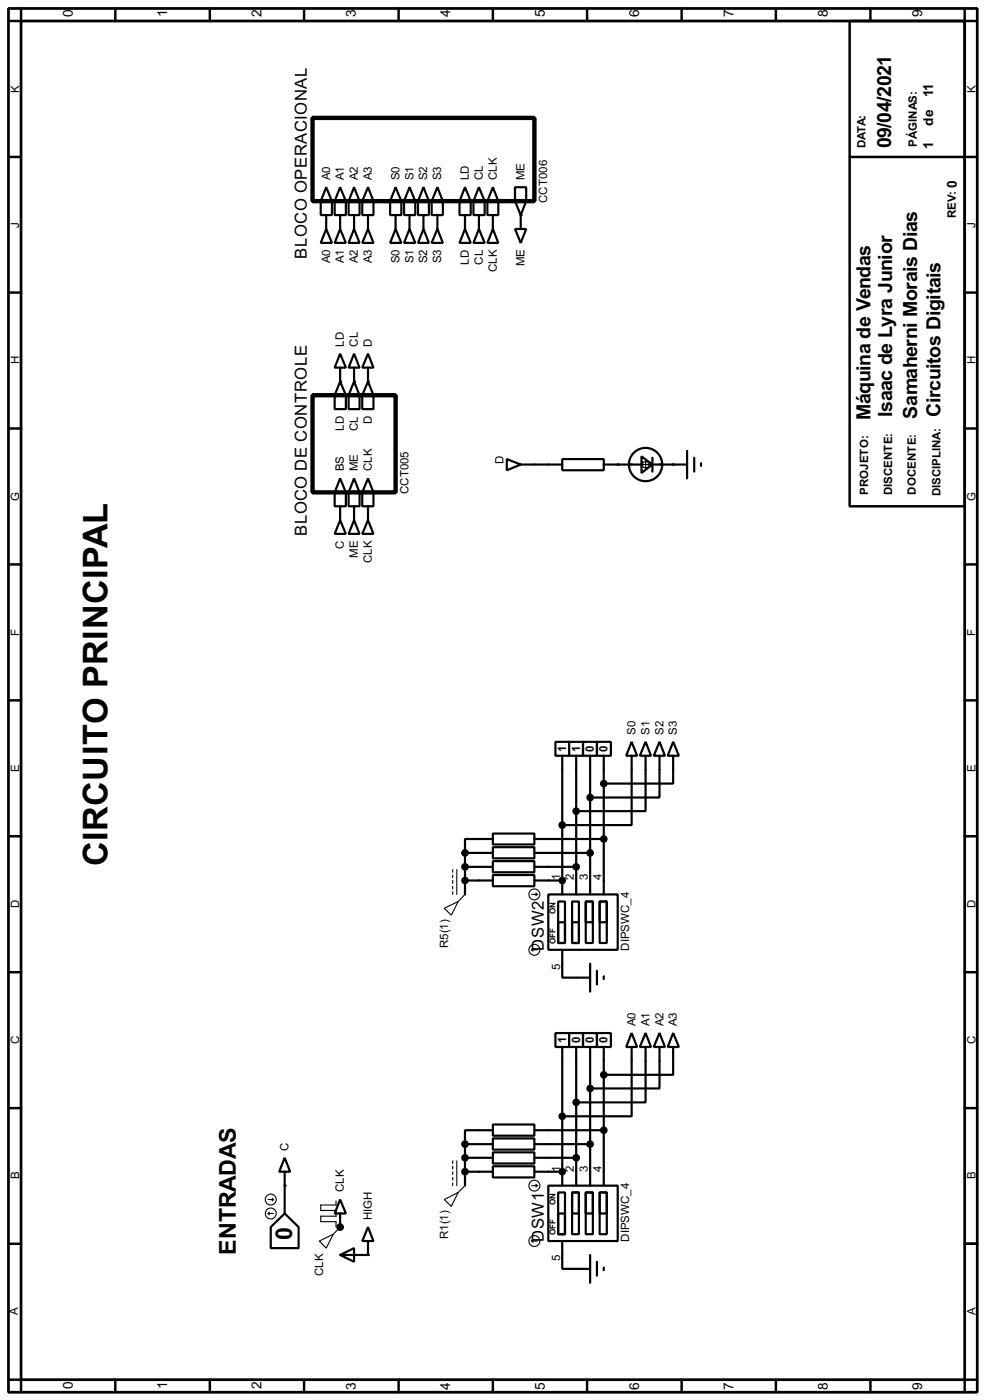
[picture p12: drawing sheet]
<svg xmlns="http://www.w3.org/2000/svg" width="180mm" height="256mm" viewBox="0 0 180 256" stroke-linecap="round" stroke-linejoin="round" font-family="sans-serif">
<path d="M1.5 1.5h177.3v253.5h-177.3zM3.8 3.8h172.7v248.9h-172.7z" fill="none" stroke="#000" stroke-width=".5"/>
<g fill="none" stroke="#000" stroke-width=".45">
<path d="M3.8 1.5v2.3h-2.3M21.1 1.5v2.3M38.4 1.5v2.3M55.6 1.5v2.3M72.9 1.5v2.3M90.2 1.5v2.3M107.4 1.5v2.3M124.7 1.5v2.3M142 1.5v2.3M155.5 3.8h21v88.9h-21zM159.3 1.5v2.3M176.5 1.5v2.3h2.3"/>
<path d="M1.5 28.7h2.3M155.5 28.7h23.3M1.5 53.6h2.3M176.5 53.6h2.3M1.5 78.5h2.3M176.5 78.5h2.3M1.5 103.4h2.3M176.5 103.4h2.3M1.5 128.3h2.3M176.5 128.3h2.3M1.5 153.2h2.3M176.5 153.2h2.3"/>
<path d="M1.5 178.1h2.3M176.5 178.1h2.3M1.5 203h2.3M176.5 203h2.3M1.5 227.8h2.3M176.5 227.8h2.3M1.5 252.7h2.3v2.3M21.1 252.7v2.3M38.4 252.7v2.3M55.6 252.7v2.3M72.9 252.7v2.3M90.2 252.7v2.3"/>
<path d="M107.4 252.7v2.3M124.7 252.7v2.3M142 252.7v2.3M159.3 252.7v2.3M178.8 252.7h-2.3v2.3"/>
</g>
<g fill="#000">
<circle cx="59.7" cy="39.4" r=".2"/>
<circle cx="62.2" cy="39.4" r=".2"/>
<circle cx="64.8" cy="39.4" r=".2"/>
<circle cx="67.3" cy="39.4" r=".2"/>
<circle cx="72.4" cy="39.4" r=".2"/>
<circle cx="74.9" cy="39.4" r=".2"/>
<circle cx="77.5" cy="39.4" r=".2"/>
<circle cx="80" cy="39.4" r=".2"/>
<circle cx="85.1" cy="39.4" r=".2"/>
<circle cx="87.6" cy="39.4" r=".2"/>
<circle cx="90.2" cy="39.4" r=".2"/>
<circle cx="95.3" cy="39.4" r=".2"/>
<circle cx="62.2" cy="69.9" r=".2"/>
<circle cx="64.8" cy="69.9" r=".2"/>
<circle cx="67.3" cy="69.9" r=".2"/>
<circle cx="62.2" cy="92.7" r=".2"/>
<circle cx="64.8" cy="92.7" r=".2"/>
<circle cx="67.3" cy="92.7" r=".2"/>
<circle cx="113" cy="85.1" r=".2"/>
<circle cx="123.2" cy="85.1" r=".2"/>
<circle cx="102.9" cy="161.3" r=".2"/>
<circle cx="52.1" cy="217.2" r=".2"/>
<circle cx="102.9" cy="214.6" r=".2"/>
<circle cx="62.2" cy="224.8" r=".2"/>
<circle cx="67.3" cy="229.9" r=".2"/>
</g>
<g fill="none" stroke="#000" stroke-width=".4">
<path d="M58.7 36.8h2M59.7 34.3l1 2.5v2.6h-2v-2.6zM59.7 39.4v2.5M61.2 36.8h2.1M62.2 34.3l1.1 2.5v2.6h-2.1v-2.6zM62.2 39.4v2.5M63.8 36.8h2M64.8 34.3l1 2.5v2.6h-2v-2.6zM64.8 39.4v2.5M66.3 36.8h2M67.3 34.3l1 2.5v2.6h-2v-2.6zM67.3 39.4v2.5"/>
<path d="M71.4 36.8h2M72.4 34.3l1 2.5v2.6h-2v-2.6zM72.4 39.4v2.5M73.9 36.8h2.1M74.9 34.3l1.1 2.5v2.6h-2.1v-2.6zM74.9 39.4v2.5M76.5 36.8h2M77.5 34.3l1 2.5v2.6h-2v-2.6zM77.5 39.4v2.5M79 36.8h2M80 34.3l1 2.5v2.6h-2v-2.6zM80 39.4v2.5"/>
<path d="M84.1 36.8h2M85.1 34.3l1 2.5v2.6h-2v-2.6zM85.1 39.4v2.5M86.6 36.8h2.1M87.6 34.3l1.1 2.5v2.6h-2.1v-2.6zM87.6 39.4v2.5M89.2 36.8h2M90.2 34.3l1 2.5v2.6h-2v-2.6zM90.2 39.4v2.5M94.2 34.3h2.1v2.5l-1 2.6-1.1-2.6zM94.2 36.8h2.1M95.3 39.4v2.5"/>
<path d="M59.7 41.9l1 2.6h-2zM62.2 41.9l1.1 2.6h-2.1zM64.8 41.9l1 2.6h-2zM67.3 41.9l1 2.6h-2zM72.4 41.9l1 2.6h-2zM74.9 41.9l1.1 2.6h-2.1zM77.5 41.9l1 2.6h-2zM80 41.9l1 2.6h-2zM85.1 41.9l1 2.6h-2zM87.6 41.9l1.1 2.6h-2.1zM90.2 41.9l1 2.6h-2zM94.2 41.9h2.1l-1 2.6z"/>
<path d="M61.2 72.4h2.1M62.2 64.8l1.1 2.5h-2.1zM62.2 69.9l1.1 2.5v2.5h-2.1v-2.5zM62.2 67.3v2.6M63.8 72.4h2M64.8 64.8l1 2.5h-2zM64.8 69.9l1 2.5v2.5h-2v-2.5zM64.8 67.3v2.6M66.3 72.4h2M67.3 64.8l1 2.5h-2zM67.3 69.9l1 2.5v2.5h-2v-2.5zM67.3 67.3v2.6"/>
<path d="M61.2 90.2h2.1M62.2 95.3l1.1 2.5h-2.1zM62.2 87.6l1.1 2.6v2.5h-2.1v-2.5zM62.2 92.7v2.6M63.8 90.2h2M64.8 95.3l1 2.5h-2zM64.8 87.6l1 2.6v2.5h-2v-2.5zM64.8 92.7v2.6M66.3 90.2h2M67.3 95.3l1 2.5h-2zM67.3 87.6l1 2.6v2.5h-2v-2.5zM67.3 92.7v2.6"/>
<path d="M92.7 84.1l2.6 1-2.6 1zM95.3 85.1h7.6M102.9 84.1h7.6v2h-7.6zM110.5 85.1h6.9M117.4 83.6l2 1.5-2 1.5zM119.4 85.1h6.3M119.4 83.8v2.6M125.7 82.6v5M127 83.8v2.6M128.3 84.8v.5M101.6 135.9h2.5v2.5h-2.5zM102.9 138.4v25.4"/>
<path d="M104.1 135.9h2.6v2.5h-2.6zM105.4 138.4v25.4M106.7 135.9h2.5v2.5h-2.5zM108 138.4v25.4M109.2 135.9h2.6v2.5h-2.6zM110.5 138.4v25.4M115.6 135.9l1 2.5h-2zM115.6 138.4v12.7h-12.7M118.1 135.9l1 2.5h-2zM118.1 138.4v10.2h-12.7M120.7 135.9l1 2.5h-2.1zM120.7 138.4v7.7h-12.7"/>
<path d="M123.2 135.9l1 2.5h-2zM123.2 138.4v5.1h-12.7M85.1 156.2v7.6M85.1 158.8h5.1M85.1 156.2h5.1M90.2 157.7h7.6v2.1h-7.6zM90.2 155.2h7.6v2h-7.6zM90.2 152.7h7.6v2h-7.6zM90.2 153.7h-5.1v2.5M97.8 158.8h7.6M97.8 156.2h10.2M97.8 153.7h12.7"/>
<path d="M85.1 161.3h5.1M90.2 160.3h7.6v2h-7.6zM97.8 161.3h5.1M100.3 163.8h12.7v10.2h-12.7zM102.1 165.1h1.3v7.6h-1.3zM102.1 168.9h1.3v3.8h-1.3zM102.9 174v5.1h5.1M104.7 165.1h1.2v7.6h-1.2zM104.7 168.9h1.2v3.8h-1.2zM107.2 165.1h1.3v7.6h-1.3zM107.2 165.1h1.3v3.8h-1.3zM108 176.5v5.1"/>
<path d="M109.2 177.8v2.5M109.7 165.1h1.3v7.6h-1.3zM109.7 165.1h1.3v3.8h-1.3zM110.5 178.8v.5M101.6 189.2h2.5v2.6h-2.5zM102.9 191.8v25.4M104.1 189.2h2.6v2.6h-2.6zM105.4 191.8v25.4M106.7 189.2h2.5v2.6h-2.5zM108 191.8v25.4M109.2 189.2h2.6v2.6h-2.6zM110.5 191.8v25.4"/>
<path d="M115.6 189.2l1 2.6h-2zM115.6 191.8v12.7h-12.7M118.1 189.2l1 2.6h-2zM118.1 191.8v10.1h-12.7M120.7 189.2l1 2.6h-2.1zM120.7 191.8v7.6h-12.7M123.2 189.2l1 2.6h-2zM123.2 191.8v5.1h-12.7M52.1 212.1l1 2.5h-2zM52.1 214.6v7.7M62.2 219.7l1.1 2.6h-2.1zM85.1 209.6v7.6"/>
<path d="M85.1 214.6h5.1M85.1 212.1h5.1M85.1 209.6h5.1M90.2 213.6h7.6v2.1h-7.6zM90.2 211.1h7.6v2h-7.6zM90.2 208.5h7.6v2.1h-7.6zM90.2 206h7.6v2h-7.6zM90.2 207h-5.1v2.6M97.8 214.6h5.1M97.8 212.1h7.6M97.8 209.6h10.2M97.8 207h12.7"/>
<path d="M100.3 217.2h12.7v10.1h-12.7zM102.1 218.4h1.3v7.7h-1.3zM104.7 218.4h1.2v7.7h-1.2zM104.7 218.4h1.2v3.9h-1.2zM107.2 218.4h1.3v7.7h-1.3zM107.2 218.4h1.3v3.9h-1.3zM109.7 218.4h1.3v7.7h-1.3zM109.7 218.4h1.3v3.9h-1.3zM49.5 224.8l2.6-2.5 2.5 2.5v3.8h-5.1zM62.2 229.9l2.6-1.3v2.5zM62.2 222.3v2.5M67.3 224.8l1 2.5h-2z"/>
<path d="M67.3 227.3v2.6h-5.1M102.1 222.3h1.3v3.8h-1.3zM102.9 227.3v5.1h5.1M108 229.9v5.1M109.2 231.1v2.6M110.5 232.2v.5"/>
<circle cx="118.1" cy="85.1" r="3.1"/>
</g>
<g fill="none" stroke="#000" stroke-width=".2">
<path d="M117.1 85.1h2M117.6 84.6h1v1h-1zM118.1 84.1v2M82.8 159.3v.5M83.6 159.3v4.5M81.3 166.4l2.5-1.3-1.2 2.5zM82.8 160.3v.5M82.8 161.3v.5M82.8 162.3v.5M82.8 163.3v.5M85.1 163.8l-1.3 1.3M97.3 174l.2 .2"/>
<path d="M97.3 174h1M97.3 163.8h1M97.5 173.7l-.2 .3M98 163.6l.3 .2M98.3 163.8l-.3 .3M49 219.7h1M49.8 219.5l.2 .2M50 219.7l-.2 .3M61.5 220v.7h-2.8v1h2.8v1.1h-2.8v1h2.8v1M81.3 219.7l2.5-1.3-1.2 2.6zM82.8 212.6v.5M82.8 213.6v.5"/>
<path d="M82.8 214.6v.5M82.8 215.7v.5M82.8 216.7v.5M83.6 212.6v4.6M85.1 217.2l-1.3 1.2M97.3 217.2h1M98 216.9l.3 .3M98.3 217.2l-.3 .2M49 222.3l.3 .2M49 222.3h1M49.3 222l-.3 .3M58.4 227.3l2.6-1.2-1.3 2.5z"/>
<path d="M62.2 224.8l-1.2 1.3M97.3 227.3l.2 .3M97.3 227.3h1M97.5 227.1l-.2 .2"/>
<circle cx="97.8" cy="174" r="1"/>
<circle cx="97.8" cy="163.8" r="1"/>
<circle cx="49.5" cy="219.7" r="1"/>
<circle cx="97.8" cy="217.2" r="1"/>
<circle cx="49.5" cy="222.3" r="1"/>
<circle cx="97.8" cy="227.3" r="1"/>
</g>
<g fill="#000" stroke="#000" stroke-width=".4">
<circle cx="85.1" cy="158.8" r=".5"/>
<circle cx="85.1" cy="156.2" r=".5"/>
<circle cx="102.9" cy="151.1" r=".5"/>
<circle cx="105.4" cy="158.8" r=".5"/>
<circle cx="105.4" cy="148.6" r=".5"/>
<circle cx="108" cy="146.1" r=".5"/>
<circle cx="108" cy="156.2" r=".5"/>
<circle cx="110.5" cy="153.7" r=".5"/>
<circle cx="110.5" cy="143.5" r=".5"/>
<circle cx="85.1" cy="161.3" r=".5"/>
<circle cx="102.9" cy="161.3" r=".5"/>
<circle cx="108" cy="199.4" r=".5"/>
<circle cx="110.5" cy="196.9" r=".5"/>
<circle cx="85.1" cy="209.6" r=".5"/>
<circle cx="85.1" cy="212.1" r=".5"/>
<circle cx="85.1" cy="214.6" r=".5"/>
<circle cx="102.9" cy="214.6" r=".5"/>
<circle cx="102.9" cy="204.5" r=".5"/>
<circle cx="105.4" cy="201.9" r=".5"/>
<circle cx="105.4" cy="212.1" r=".5"/>
<circle cx="108" cy="209.6" r=".5"/>
<circle cx="110.5" cy="207" r=".5"/>
<circle cx="62.2" cy="224.8" r=".5"/>
</g>
<path d="M57.2 21.6h40.6v15.2h-40.6zM57.2 72.4h15.2v17.8h-15.2z" fill="none" stroke="#000" stroke-width=".8"/>
<text font-size="7" x="19.6" y="158.7" transform="rotate(-90 19.6 158.7)">CIRCUITO PRINCIPAL</text>
<g font-size="4.7">
<text x="53.4" y="227.2" transform="rotate(-90 53.4 227.2)">0</text>
<text x="43.1" y="229.8" transform="rotate(-90 43.1 229.8)">ENTRADAS</text>
</g>
<g font-size="4">
<text x="163.1" y="27.2" transform="rotate(-90 163.1 27.2)">09/04/2021</text>
<text x="159.3" y="76.9" transform="rotate(-90 159.3 76.9)">Máquina de Vendas</text>
<text x="163.3" y="76.4" transform="rotate(-90 163.3 76.4)">Isaac de Lyra Junior</text>
<text x="167.8" y="76.7" transform="rotate(-90 167.8 76.7)">Samaherni Morais Dias</text>
<text x="172.1" y="76.4" transform="rotate(-90 172.1 76.4)">Circuitos Digitais</text>
</g>
<g font-size="3.4">
<text x="56.1" y="47.4" transform="rotate(-90 56.1 47.4)">BLOCO OPERACIONAL</text>
<text x="56.1" y="98.2" transform="rotate(-90 56.1 98.2)">BLOCO DE CONTROLE</text>
<text x="99.5" y="174.1" transform="rotate(-90 99.5 174.1)">DSW2</text>
<text x="99.5" y="227.5" transform="rotate(-90 99.5 227.5)">DSW1</text>
</g>
<g font-size="2.8">
<text x="13.3" y="3.2" transform="rotate(-90 13.3 3.2)">0</text>
<text x="30.6" y="3.2" transform="rotate(-90 30.6 3.2)">1</text>
<text x="47.8" y="3.2" transform="rotate(-90 47.8 3.2)">2</text>
<text x="65.1" y="3.2" transform="rotate(-90 65.1 3.2)">3</text>
<text x="82.4" y="3.2" transform="rotate(-90 82.4 3.2)">4</text>
<text x="99.7" y="3.2" transform="rotate(-90 99.7 3.2)">5</text>
<text x="116.9" y="3.2" transform="rotate(-90 116.9 3.2)">6</text>
<text x="134.2" y="3.2" transform="rotate(-90 134.2 3.2)">7</text>
<text x="151.5" y="3.2" transform="rotate(-90 151.5 3.2)">8</text>
<text x="168.7" y="3.2" transform="rotate(-90 168.7 3.2)">9</text>
<text x="170.8" y="17.8" transform="rotate(-90 170.8 17.8)">11</text>
<text x="170.8" y="23" transform="rotate(-90 170.8 23)">de</text>
<text x="170.8" y="27.3" transform="rotate(-90 170.8 27.3)">1</text>
<text x="175.1" y="34.4" transform="rotate(-90 175.1 34.4)">0</text>
<text x="13.3" y="254.4" transform="rotate(-90 13.3 254.4)">0</text>
<text x="30.6" y="254.4" transform="rotate(-90 30.6 254.4)">1</text>
<text x="47.8" y="254.4" transform="rotate(-90 47.8 254.4)">2</text>
<text x="65.1" y="254.7" transform="rotate(-90 65.1 254.7)">3</text>
<text x="82.4" y="254.7" transform="rotate(-90 82.4 254.7)">4</text>
<text x="99.7" y="254.7" transform="rotate(-90 99.7 254.7)">5</text>
<text x="116.9" y="254.7" transform="rotate(-90 116.9 254.7)">6</text>
<text x="134.2" y="254.7" transform="rotate(-90 134.2 254.7)">7</text>
<text x="151.5" y="254.7" transform="rotate(-90 151.5 254.7)">8</text>
<text x="168.7" y="254.7" transform="rotate(-90 168.7 254.7)">9</text>
</g>
<g font-size="2.3">
<text x="3.5" y="17" transform="rotate(-90 3.5 17)">K</text>
<text x="178.5" y="17" transform="rotate(-90 178.5 17)">K</text>
<text x="158.4" y="27.2" transform="rotate(-90 158.4 27.2)">DATA:</text>
<text x="167.8" y="26.9" transform="rotate(-90 167.8 26.9)">PÁGINAS:</text>
<text x="60.4" y="33" transform="rotate(-90 60.4 33)">A0</text>
<text x="62.9" y="33" transform="rotate(-90 62.9 33)">A1</text>
<text x="65.5" y="33" transform="rotate(-90 65.5 33)">A2</text>
<text x="68" y="33" transform="rotate(-90 68 33)">A3</text>
<text x="73.1" y="33" transform="rotate(-90 73.1 33)">S0</text>
<text x="75.6" y="33" transform="rotate(-90 75.6 33)">S1</text>
<text x="78.2" y="33" transform="rotate(-90 78.2 33)">S2</text>
<text x="80.7" y="33" transform="rotate(-90 80.7 33)">S3</text>
<text x="85.8" y="33" transform="rotate(-90 85.8 33)">LD</text>
<text x="88.3" y="33" transform="rotate(-90 88.3 33)">CL</text>
<text x="90.9" y="33" transform="rotate(-90 90.9 33)">CLK</text>
<text x="96" y="33" transform="rotate(-90 96 33)">ME</text>
<text x="3.5" y="41.7" transform="rotate(-90 3.5 41.7)">J</text>
<text x="100.1" y="37.2" transform="rotate(-90 100.1 37.2)">CCT006</text>
<text x="174.9" y="40" transform="rotate(-90 174.9 40)">REV:</text>
<text x="178.5" y="41.7" transform="rotate(-90 178.5 41.7)">J</text>
<text x="60.4" y="48.3" transform="rotate(-90 60.4 48.3)">A0</text>
<text x="62.9" y="48.3" transform="rotate(-90 62.9 48.3)">A1</text>
<text x="65.5" y="48.3" transform="rotate(-90 65.5 48.3)">A2</text>
<text x="68" y="48.3" transform="rotate(-90 68 48.3)">A3</text>
<text x="73.1" y="48.3" transform="rotate(-90 73.1 48.3)">S0</text>
<text x="75.6" y="48.3" transform="rotate(-90 75.6 48.3)">S1</text>
<text x="78.2" y="48.3" transform="rotate(-90 78.2 48.3)">S2</text>
<text x="80.7" y="48.3" transform="rotate(-90 80.7 48.3)">S3</text>
<text x="85.8" y="48.5" transform="rotate(-90 85.8 48.5)">LD</text>
<text x="88.3" y="48.5" transform="rotate(-90 88.3 48.5)">CL</text>
<text x="90.9" y="49.9" transform="rotate(-90 90.9 49.9)">CLK</text>
<text x="96" y="48.8" transform="rotate(-90 96 48.8)">ME</text>
<text x="62.9" y="63.5" transform="rotate(-90 62.9 63.5)">LD</text>
<text x="65.5" y="63.5" transform="rotate(-90 65.5 63.5)">CL</text>
<text x="68" y="63.5" transform="rotate(-90 68 63.5)">D</text>
<text x="3.5" y="66.8" transform="rotate(-90 3.5 66.8)">H</text>
<text x="178.5" y="66.8" transform="rotate(-90 178.5 66.8)">H</text>
<text x="68" y="77.8" transform="rotate(-90 68 77.8)">D</text>
<text x="62.9" y="79" transform="rotate(-90 62.9 79)">LD</text>
<text x="65.5" y="79" transform="rotate(-90 65.5 79)">CL</text>
<text x="62.9" y="86.4" transform="rotate(-90 62.9 86.4)">BS</text>
<text x="65.5" y="86.4" transform="rotate(-90 65.5 86.4)">ME</text>
<text x="68" y="86.4" transform="rotate(-90 68 86.4)">CLK</text>
<text x="92.1" y="85.1" transform="rotate(-90 92.1 85.1)">D</text>
<text x="3.5" y="91.7" transform="rotate(-90 3.5 91.7)">G</text>
<text x="74.7" y="90.6" transform="rotate(-90 74.7 90.6)">CCT005</text>
<text x="158.9" y="90.7" transform="rotate(-90 158.9 90.7)">PROJETO:</text>
<text x="163.3" y="90.8" transform="rotate(-90 163.3 90.8)">DISCENTE:</text>
<text x="167.6" y="90.6" transform="rotate(-90 167.6 90.6)">DOCENTE:</text>
<text x="172.1" y="90.9" transform="rotate(-90 172.1 90.9)">DISCIPLINA:</text>
<text x="178.5" y="91.7" transform="rotate(-90 178.5 91.7)">G</text>
<text x="62.9" y="100.6" transform="rotate(-90 62.9 100.6)">C</text>
<text x="65.5" y="102.2" transform="rotate(-90 65.5 102.2)">ME</text>
<text x="68" y="103.2" transform="rotate(-90 68 103.2)">CLK</text>
<text x="3.5" y="116.5" transform="rotate(-90 3.5 116.5)">F</text>
<text x="178.5" y="116.5" transform="rotate(-90 178.5 116.5)">F</text>
<text x="103.6" y="137.7" transform="rotate(-90 103.6 137.7)">1</text>
<text x="106.1" y="137.7" transform="rotate(-90 106.1 137.7)">1</text>
<text x="108.7" y="137.7" transform="rotate(-90 108.7 137.7)">0</text>
<text x="111.2" y="137.7" transform="rotate(-90 111.2 137.7)">0</text>
<text x="116.3" y="134.6" transform="rotate(-90 116.3 134.6)">S0</text>
<text x="118.8" y="134.6" transform="rotate(-90 118.8 134.6)">S1</text>
<text x="121.4" y="134.6" transform="rotate(-90 121.4 134.6)">S2</text>
<text x="123.9" y="134.6" transform="rotate(-90 123.9 134.6)">S3</text>
<text x="3.5" y="141.4" transform="rotate(-90 3.5 141.4)">E</text>
<text x="178.5" y="141.4" transform="rotate(-90 178.5 141.4)">E</text>
<text x="102.5" y="161.3" transform="rotate(-90 102.5 161.3)">1</text>
<text x="105" y="161.3" transform="rotate(-90 105 161.3)">2</text>
<text x="107.6" y="161.3" transform="rotate(-90 107.6 161.3)">3</text>
<text x="110.1" y="161.3" transform="rotate(-90 110.1 161.3)">4</text>
<text x="3.5" y="166.4" transform="rotate(-90 3.5 166.4)">D</text>
<text x="178.5" y="166.4" transform="rotate(-90 178.5 166.4)">D</text>
<text x="82" y="173.7" transform="rotate(-90 82 173.7)">R5(1)</text>
<text x="102.5" y="177.7" transform="rotate(-90 102.5 177.7)">5</text>
<text x="115.1" y="174.2" transform="rotate(-90 115.1 174.2)">DIPSWC_4</text>
<text x="3.5" y="191.3" transform="rotate(-90 3.5 191.3)">C</text>
<text x="103.6" y="191.1" transform="rotate(-90 103.6 191.1)">1</text>
<text x="106.1" y="191.1" transform="rotate(-90 106.1 191.1)">0</text>
<text x="108.7" y="191.1" transform="rotate(-90 108.7 191.1)">0</text>
<text x="111.2" y="191.1" transform="rotate(-90 111.2 191.1)">0</text>
<text x="116.3" y="188" transform="rotate(-90 116.3 188)">A0</text>
<text x="118.8" y="188" transform="rotate(-90 118.8 188)">A1</text>
<text x="121.4" y="188" transform="rotate(-90 121.4 188)">A2</text>
<text x="123.9" y="188" transform="rotate(-90 123.9 188)">A3</text>
<text x="178.5" y="191.3" transform="rotate(-90 178.5 191.3)">C</text>
<text x="52.8" y="210.8" transform="rotate(-90 52.8 210.8)">C</text>
<text x="102.5" y="214.6" transform="rotate(-90 102.5 214.6)">1</text>
<text x="105" y="214.6" transform="rotate(-90 105 214.6)">2</text>
<text x="107.6" y="214.6" transform="rotate(-90 107.6 214.6)">3</text>
<text x="110.1" y="214.6" transform="rotate(-90 110.1 214.6)">4</text>
<text x="3.5" y="216.1" transform="rotate(-90 3.5 216.1)">B</text>
<text x="62.9" y="218.4" transform="rotate(-90 62.9 218.4)">CLK</text>
<text x="178.5" y="216.1" transform="rotate(-90 178.5 216.1)">B</text>
<text x="68" y="223.5" transform="rotate(-90 68 223.5)">HIGH</text>
<text x="82" y="227" transform="rotate(-90 82 227)">R1(1)</text>
<text x="115.1" y="227.5" transform="rotate(-90 115.1 227.5)">DIPSWC_4</text>
<text x="59.1" y="233.8" transform="rotate(-90 59.1 233.8)">CLK</text>
<text x="102.5" y="231" transform="rotate(-90 102.5 231)">5</text>
<text x="3.2" y="241" transform="rotate(-90 3.2 241)">A</text>
<text x="178.5" y="241" transform="rotate(-90 178.5 241)">A</text>
</g>
<g font-size="1.6">
<text x="101.6" y="167.4" transform="rotate(-90 101.6 167.4)">ON</text>
<text x="101.6" y="172.9" transform="rotate(-90 101.6 172.9)">OFF</text>
<text x="101.6" y="220.8" transform="rotate(-90 101.6 220.8)">ON</text>
<text x="101.6" y="226.2" transform="rotate(-90 101.6 226.2)">OFF</text>
</g>
</svg>
